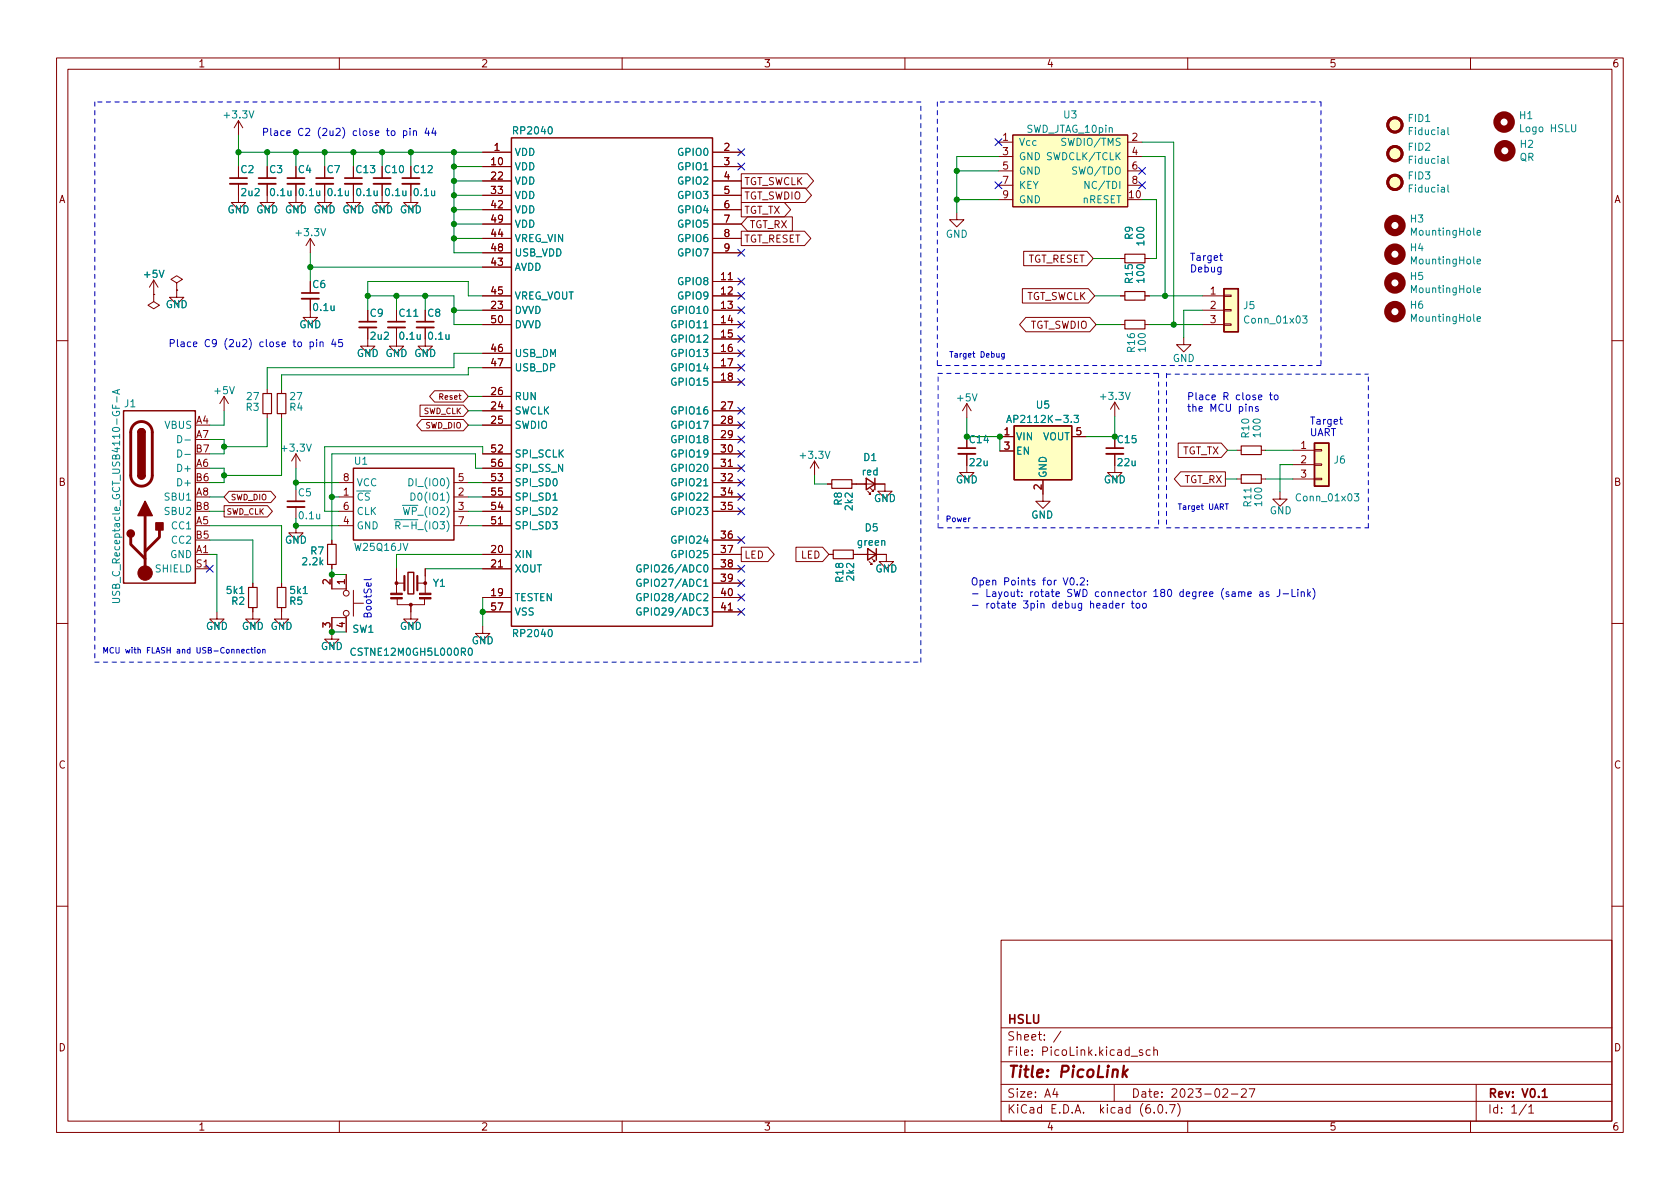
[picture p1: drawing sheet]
<svg xmlns="http://www.w3.org/2000/svg" width="297mm" height="210mm" viewBox="0 0 297 210" stroke-linecap="round" stroke-linejoin="round" font-family="sans-serif">
<g fill="none" stroke="#840000" stroke-width=".18">
<path d="M10 10.2h277v190.1h-277zM12 12.2h273v186.1h-273zM60 10.2v2M110 10.2v2M160 10.2v2M210 10.2v2M260 10.2v2M42.2 32.5v3.3h1.2l-1.2 1.3-1.3-1.3h1.3M42.2 21.3l-.8 1.3M42.2 21.3v2.6M42.2 29.5v2M42.2 21.3l.7 1.3"/>
<path d="M47.2 32.5v3.3h1.3l-1.3 1.3-1.2-1.3h1.2M47.2 29.5v2M52.3 32.5v3.3h1.3l-1.3 1.3-1.2-1.3h1.2M52.3 29.5v2M57.4 32.5v3.3h1.3l-1.3 1.3-1.3-1.3h1.3M57.4 29.5v2M62.5 32.5v3.3h1.3l-1.3 1.3-1.3-1.3h1.3M62.5 29.5v2M67.6 32.5v3.3h1.2l-1.2 1.3-1.3-1.3h1.3M67.6 29.5v2M72.6 32.5v3.3h1.3l-1.3 1.3-1.2-1.3h1.2M72.6 29.5v2"/>
<path d="M85.3 26.9h5.1M85.3 29.5h5.1M85.3 32h5.1M85.3 34.5h5.1M85.3 37.1h5.1M85.3 39.6h5.1M126 26.9h5.1M126 29.5h5.1M126 32h5.1M126 34.5h5.1M126 37.1h5.1M126 39.6h5.1"/>
<path d="M131.1 30.7h11.6l1.1 1.3-1.1 1.3h-11.6zM131.1 35.8h7.6l1.1 1.3-1.1 1.2h-7.6zM131.1 33.3h11.3l1.1 1.2-1.1 1.3h-11.3zM132.2 38.3h7.9v2.6h-7.9l-1.1-1.3zM169.2 37.6v1.3h1.2l-1.2 1.2-1.3-1.2h1.3M176.5 25.1h2.6M176.5 27.7h2.6M176.5 30.2h2.6M176.5 32.8h2.6M176.5 35.3h2.6M179.1 23.9h20.3v12.7h-20.3zM199.4 25.1h2.5"/>
<path d="M199.4 27.7h2.5M199.4 30.2h2.5M199.4 32.8h2.5M27.2 52.1v1.2l1 .7-1 .6-1-.6 1-.7M27.2 52.1h.1M27.2 49.5l-.8 1.3M27.2 49.5v2.6M27.2 49.5l.7 1.3M31.2 50l1.1-.6-1.1-.6-1 .6 1 .6v1.3M31.2 51.3h.1M31.2 51.3v1.3h1.3l-1.3 1.2-1.2-1.2h1.2M54.9 52.8v3.3h1.2l-1.2 1.3-1.3-1.3h1.3"/>
<path d="M54.9 42.2v2.5M54.9 49.8v2M54.9 42.2l-.8 1.2M54.9 42.2l.7 1.2M65 57.9v3.3h1.3l-1.3 1.3-1.2-1.3h1.2M65 54.9v2M70.1 57.9v3.3h1.3l-1.3 1.3-1.3-1.3h1.3M70.1 54.9v2M75.2 57.9v3.3h1.3l-1.3 1.3-1.3-1.3h1.3M75.2 54.9v2M85.3 52.3h5.1M85.3 54.9h5.1"/>
<path d="M85.3 57.4h5.1M85.3 47.2h5.1M85.3 42.2h5.1M85.3 44.7h5.1M126 49.8h5.1M126 52.3h5.1M126 54.9h5.1M126 57.4h5.1M126 59.9h5.1M126 42.2h5.1M126 44.7h5.1M131.1 40.9h11.2l1.1 1.3-1.1 1.2h-11.2z"/>
<path d="M180.8 51h11.6l1.1 1.3-1.1 1.3h-11.6zM181 44.4h11.2l1.1 1.3-1.1 1.3h-11.2zM181.4 56.1h11.3l1.1 1.3-1.1 1.3h-11.3l-1.1-1.3zM198.1 52.3h.8M198.1 57.4h.8M198.1 45.7h.8M202.4 52.3h.8M202.4 57.4h.8M202.4 45.7h.8M209.3 59.7v1.3h1.3l-1.3 1.2-1.3-1.2h1.3M212.6 52.3h3.8M212.6 54.9h3.8"/>
<path d="M212.6 57.4h3.8M216.4 57.3h1.3v.2h-1.3zM216.4 54.7h1.3v.3h-1.3zM216.4 52.2h1.3v.2h-1.3zM10 60.2h2M39.6 70.1l-.7 1.3M39.6 70.1v2.5M39.6 70.1l.8 1.3M47.2 68.8v.8M47.2 73.1v.8M49.8 68.8v.8M49.8 73.1v.8"/>
<path d="M74.3 71.6h7.6l.9 1-.9 1h-7.6zM74.5 74.2h7.4l.9 1-.9 1h-7.4l-.8-1zM76.8 69.1h5.1l.9 1-.9 1h-5.1l-.8-1zM85.3 62.5h5.1M85.3 65h5.1M85.3 72.6h5.1M85.3 75.2h5.1M85.3 70.1h5.1M126 62.5h5.1M126 65h5.1M126 67.6h5.1M126 72.6h5.1"/>
<path d="M126 75.2h5.1M126 77.7h5.1M170.9 71.4l-.7 1.2M170.9 71.4v2.5M170.9 77.2v2M170.9 71.4l.8 1.2M176.8 77.2h2.5M176.8 79.8h2.5M189.5 77.2h2.5M197.1 71.1v2.6M197.1 77.2v2M197.1 71.1l-.8 1.3"/>
<path d="M197.1 71.1l.8 1.3M208.3 78.4h7.6l1.1 1.2-1.1 1.3h-7.6zM218.7 79.6h.8M223 79.6h.8M228.6 79.6h3.8M232.4 79.5h1.3v.3h-1.3zM285 60.2h2M39.6 89.4h7.7l.9 1-.9 1h-7.7zM40.5 86.9h7.4l.9 1-.9 1h-7.4l-.9-1zM52.3 93v1.2h1.3l-1.3 1.3-1.2-1.3h1.2M52.3 80.3l-.7 1.2M52.3 80.3v2.5"/>
<path d="M52.3 86.6v2M52.3 89.7v2M52.3 80.3l.8 1.2M58.7 95.5v.8M58.7 99.8v.8M59.9 87.9h2.6M59.9 90.4h2.6M59.9 93h2.6M59.9 85.3h2.6M80.3 87.9h2.5M80.3 90.4h2.5M80.3 93h2.5"/>
<path d="M80.3 85.3h2.5M85.3 87.9h5.1M85.3 90.4h5.1M85.3 93h5.1M85.3 85.3h5.1M85.3 98h5.1M85.3 80.3h5.1M85.3 82.8h5.1M126 87.9h5.1M126 90.4h5.1M126 85.3h5.1M126 98h5.1"/>
<path d="M126 80.3h5.1M126 82.8h5.1M126 95.5h5.1M131.1 96.8h4.7l1.1 1.2-1.1 1.3h-4.7zM140.7 96.8h4.7l1.2 1.2-1.2 1.3h-4.7zM144 81.5l-.7 1.3M144 81.5v2.6M144 81.5l.8 1.3M146.3 85.6h.8M146.6 98h.7M150.6 85.6h5.9v1.3h1.2l-1.2 1.2-1.3-1.2h1.3M150.9 98h5.8v1.3h1.3l-1.3 1.3-1.3-1.3h1.3"/>
<path d="M153.4 86.9l.5 .5h-.2h.2v-.3M153.7 99.3l.5 .5h-.3h.3v-.2M153.9 86.4l.5 .5h-.2h.2v-.3M154.2 98.8l.5 .5h-.3h.3v-.2M170.9 80.3v3.3h1.3l-1.3 1.2-1.2-1.2h1.2M184.4 84.8v3.8h1.3l-1.3 1.3-1.3-1.3h1.3M197.1 80.3v3.3h1.3l-1.3 1.2-1.3-1.2h1.3M208.7 83.4h8v2.6h-8l-1.1-1.3zM218.7 84.7h.8M223 84.7h.8M226.3 87v1.3h1.3l-1.3 1.2-1.3-1.2h1.3M228.6 84.7h3.8"/>
<path d="M228.6 82.2h3.8M232.4 84.6h1.3v.2h-1.3zM232.4 82h1.3v.3h-1.3zM10 110.2h2M38.4 108.2v1.3h1.2l-1.2 1.2-1.3-1.2h1.3M44.7 107.4v2.1h1.3l-1.3 1.2-1.3-1.2h1.3M44.7 103.1v.8M49.8 107.4v2.1h1.3l-1.3 1.2-1.3-1.2h1.3M49.8 103.1v.8M58.7 101.6v2.5h2.5v.3M61.2 109v.2h-2.5v3.8h1.2l-1.2 1.3-1.3-1.3h1.3M61.2 101.6v2.5"/>
<path d="M61.2 109.2v2.6M62.5 104.4v4.6M62.5 106.7h1.8M70.1 100.6v4.3M70.1 103.1h1.4M70.2 105.8v1.1h4.9v-1M72.6 106.9v2.6h1.3l-1.3 1.2-1.2-1.2h1.2M73.8 103.1h1.4M75.2 100.6v4.3M85.3 110.7v1.3h1.3l-1.3 1.3-1.2-1.3h1.2M85.3 105.7h5.1M85.3 100.6h5.1"/>
<path d="M85.3 108.2h5.1M126 103.1h5.1M126 105.7h5.1M126 100.6h5.1M126 108.2h5.1M285 110.2h2M10 160.2h2M177 166.3h108v32h-108zM285 160.2h2M60 198.3v2M110 198.3v2M160 198.3v2"/>
<path d="M177 194.8h108M177 191.8h108M177 187.8h108M177 181.8h108M186.5 192.5l-.4 1h1M186.9 193v1M187.6 182.4l-1.3 1.9M197 191.8v3M200 186.8h1.1M202 185.7l-.4-.1-.2 .2 .1 .3 .5 .1v.4h-.6M203.4 185.7l-.5-.1-.3 .3v.4l.2 .3h.6M204 185.8l.2-.2 .4 .1v.9"/>
<path d="M204 185.1v1.5M204.1 196.7v.1M204.9 195.4l.2-.1a.81 .81 0 0 1 .6 .7 .81 .81 0 0 1-.3 .8h-.2a.81 .81 0 0 1-.6-.6 .81 .81 0 0 1 .3-.8zM206.2 196.7v.1M206.8 195.3h1l-.7 1.5M208.2 195.1a1.72 1.72 0 0 1 0 2.3M210 198.3v2M216.2 192.7l.6-.2 .2 .2 .1 .3-1 1h1M217.7 193.5h1.2M219.5 192.7l.6-.2 .2 .2 .1 .3-1 1h1M220.9 192.5h1l-.7 1.5M260 198.3v2"/>
<path d="M261 191.8v6.5M269.9 195.3l-1.3 1.9M270.3 195.8l.4-.5v1.5M270.3 196.8h.9"/>
<circle cx="61.2" cy="108.5" r=".51"/>
<circle cx="61.2" cy="104.9" r=".51"/>
</g>
<g fill="none" stroke="#840000" stroke-width=".3">
<path d="M40.6 31.5h3.1M45.7 31.5h3.1M50.8 31.5h3M55.9 31.5h3M61 31.5h3M66 31.5h3.1M71.1 31.5h3.1M53.3 51.8h3.1M63.5 56.9h3M68.6 56.9h3M73.7 56.9h3M169.4 79.2h3.1"/>
<path d="M195.6 79.2h3M50.8 88.6h3M272.7 193l.4-.5v1.5M272.7 194h.9"/>
</g>
<path d="M198.7 188.5l-.2 2M198.8 189.7l.4 .8M199.4 189.1l-.9 .8" fill="none" stroke="#840000" stroke-width=".4"/>
<g fill="none" stroke="#840000" stroke-width="1.3">
<circle cx="246.6" cy="39.9" r="1.27"/>
<circle cx="265.9" cy="21.6" r="1.27"/>
<circle cx="266.1" cy="26.7" r="1.27"/>
<circle cx="246.6" cy="55.1" r="1.27"/>
<circle cx="246.6" cy="45" r="1.27"/>
<circle cx="246.6" cy="50" r="1.27"/>
</g>
<g fill="#ffffc2" stroke="#ffffc2" stroke-width=".18">
<path d="M179.1 23.9h20.3v12.7h-20.3z"/>
<path d="M179.3 75.3h10.2v9.5h-10.2z"/>
<path d="M232.4 78.4h2.5v7.6h-2.5z"/>
<path d="M216.4 51h2.5v7.7h-2.5z"/>
<circle cx="246.6" cy="22.1" r="1.27"/>
<circle cx="246.6" cy="27.2" r="1.27"/>
<circle cx="246.6" cy="32.3" r="1.27"/>
</g>
<g fill="none" stroke="#008484" stroke-width=".18">
<path d="M192.6 32.1v1.2l-.8-1.2v1.2M256 22.5v1.1l.2 .2M256 27.6v1.1l.2 .2M256 32.7v1.1l.2 .2M277.9 22v1.1l.2 .2 .4-.1 .1-.1v-1.1M230.3 55.9h.8l-.4 .4 .3 .2v.5l-.1 .1-.6-.1M261.2 56.4l.6-.1-.1-.3h-.4l-.1 .2v.6h.5M261.2 41.2l.6-.2-.1-.2-.4-.1-.1 .2v.6h.5M261.2 46.2l.6-.1-.1-.2-.4-.1-.1 .2v.6h.5M261.2 51.3l.6-.1-.1-.2-.4-.1-.1 .2v.6h.5M20.7 70.1v1M20.8 69v.6"/>
<path d="M21.1 68.9l-1.2 .4 1.2 .4M31.4 77a.64 .64 0 0 1 .8 .7 .64 .64 0 0 1-.8 .6zM31.4 79.6a.64 .64 0 0 1 .8 .6 .64 .64 0 0 1-.8 .6zM32.7 77.8h1M178 74.7l.4-1.3 .4 1.3M178.1 74.4h.6M189.9 73.4h.8l-.4 .5 .3 .2v.5l-.1 .1-.6-.1M32.7 80.3h1M69.7 91.9h1.3M72.3 84.6a.64 .64 0 0 1 .7 .7 .64 .64 0 0 1-.7 .6zM72.7 87.2a.64 .64 0 0 1 .7 .6 .64 .64 0 0 1-.7 .7zM97.8 88.5h.7"/>
<path d="M113.3 99.9a.59 .59 0 0 0-.7 .6 .59 .59 0 0 0 .7 .6l.1-.5h-.3M239.5 87.3h.7l-.4 .5 .4 .1v.6l-.2 .1-.5-.1M19.9 105.8h1l.2 .3v.2l-.2 .2h-1M62.8 114.7a.6 .6 0 0 0-.8 .5 .6 .6 0 0 0 .6 .7l.2-.1M82.9 114.7l.2-.1a.68 .68 0 0 1 .4 .6 .68 .68 0 0 1-.4 .7l-.2-.1-.1-.4zM113.3 102.5a.59 .59 0 0 0-.7 .6 .59 .59 0 0 0 .7 .5l.1-.5h-.3M113.3 105a.59 .59 0 0 0-.7 .6 .59 .59 0 0 0 .7 .6l.1-.5h-.3M113.3 107.6a.59 .59 0 0 0-.7 .5 .59 .59 0 0 0 .7 .6l.1-.5h-.3"/>
</g>
<g fill="none" stroke="#840000" stroke-width=".51">
<path d="M23.1 76.4v7.7a1.91 1.91 0 0 0 1.9 1.9 1.91 1.91 0 0 0 1.9-1.9v-7.7M23.1 76.4a1.91 1.91 0 0 1 1.9-1.9 1.91 1.91 0 0 1 1.9 1.9M23.1 95v1.3l2.6 2.5M25.7 91.2v10.1M28.2 93.7v1.3l-2.5 2.5"/>
<circle cx="246.6" cy="32.3" r="1.27"/>
<circle cx="246.6" cy="22.1" r="1.27"/>
<circle cx="246.6" cy="27.2" r="1.27"/>
</g>
<path d="M198.9 51.6h3.5v1.5h-3.5zM198.9 45h3.5v1.5h-3.5zM198.9 56.6h3.5v1.6h-3.5zM46.5 69.6h1.5v3.5h-1.5zM49 69.6h1.5v3.5h-1.5zM219.5 78.9h3.5v1.5h-3.5zM57.9 96.3h1.5v3.5h-1.5zM147.1 84.8h3.5v1.6h-3.5zM147.3 97.3h3.6v1.5h-3.6zM219.5 83.9h3.5v1.6h-3.5zM43.9 103.9h1.6v3.5h-1.6zM49 103.9h1.5v3.5h-1.5z" fill="none" stroke="#840000" stroke-width=".2"/>
<g fill="none" stroke="#840000" stroke-width=".33">
<path d="M40.6 32.5h3.1M45.7 32.5h3.1M50.8 32.5h3M55.9 32.5h3M61 32.5h3M66 32.5h3.1M71.1 32.5h3.1M53.3 52.8h3.1M63.5 57.9h3M68.6 57.9h3M73.7 57.9h3M50.8 89.7h3"/>
<path d="M169.4 80.3h3.1M195.6 80.3h3"/>
</g>
<g fill="none" stroke="#840000" stroke-width=".25">
<path d="M90.4 24.4h35.6v86.3h-35.6zM216.4 51h2.5v7.7h-2.5zM21.8 72.6h12.7v30.5h-12.7zM24.4 76.4a.64 .64 0 0 1 .6-.6 .64 .64 0 0 1 .7 .6M179.3 75.3h10.2v9.5h-10.2zM232.4 78.4h2.5v7.6h-2.5zM24.4 84.1a.64 .64 0 0 0 .6 .6 .64 .64 0 0 0 .7-.6M62.5 82.8h17.8v12.7h-17.8zM153.2 84.6l1.5 1-1.5 1zM153.4 97l1.5 1-1.5 1.1zM154.7 84.6v2M154.9 97v2.1"/>
<path d="M72.1 101.2h1.1v3.8h-1.1z"/>
</g>
<g fill="#840000" stroke="#840000" stroke-width=".18">
<path d="M69.1 105.7h2v.2h-2z"/>
<path d="M69.1 104.9h2v.3h-2z"/>
<path d="M74.2 105.7h2v.2h-2z"/>
<path d="M74.2 104.9h2v.3h-2z"/>
<circle cx="70.1" cy="103.1" r=".25"/>
<circle cx="72.6" cy="106.9" r=".25"/>
<circle cx="75.2" cy="103.1" r=".25"/>
<circle cx="25.7" cy="101.3" r="1.27"/>
</g>
<path d="M71.5 101.8v2.6M73.8 101.8v2.6" fill="none" stroke="#840000" stroke-width=".38"/>
<g fill="#840000" stroke="#840000" stroke-width=".25">
<path d="M24.4 84.1h1.3a.64 .64 0 0 1-.7 .6 .64 .64 0 0 1-.6-.6z"/>
<path d="M24.4 76.4h1.3v7.7h-1.3z"/>
<path d="M24.6 76a.64 .64 0 0 1 .7-.1 .64 .64 0 0 1 .4 .5h-1.3z"/>
<path d="M25.7 88.6l1.2 2.6h-2.5z"/>
<path d="M27.6 92.5h1.2v1.2h-1.2z"/>
<circle cx="23.1" cy="94.4" r=".63"/>
</g>
<g fill="none" stroke="#0000c2" stroke-width=".18">
<path d="M71.3 23.2l.4-.1 .2 .3-.1 .5h-.5M71.3 23.1v1.3M72.5 22.7v.1M72.5 23.1v.9M73.1 23.2l.2-.1 .3 .1v.8M73.1 23.1v.9M75.5 22.6l-.3 .9h.7M75.8 23.1v.9M76.7 22.6l-.3 .9h.7M77 23.1v.9M58.9 60l-.3 .9h.8M215.6 45.2h.5"/>
<path d="M215.8 44.8v1.1l.3 .2M54.8 60.5h.4l.2 .2-.1 .5h-.5M54.8 60.5v1.2M56 60v.2M56 60.5v.8M56.6 60.6l.2-.1h.3v.8M56.6 60.5v.8M59.2 60.5v.8M60.5 60h-.6v.6l.1-.1 .5 .1 .1 .2-.1 .4-.2 .1-.4-.1M177.6 62.5v.8l-.2 .2h-.3M177.6 62.6l-.3-.1-.2 .2 .1 .4h.4M220.9 72l.2-.1 .3 .1v.7"/>
<path d="M222.5 72l-.3-.1-.2 .2v.2l.5 .1v.3h-.5M224.5 69.8h.4M224.6 69.4v1.1l.3 .2M225.4 69.9l.3-.1 .3 .3v.3l-.3 .3-.3-.1-.1-.2zM236.9 74.2h.4M237 73.7v1.1l.3 .2M216.6 89.1h.6M216.9 89.1v1M42.7 115.2l.5-.1v-.2l-.3-.1-.2 .2 .1 .4h.4M44.1 114.9l-.3-.1-.2 .2 .1 .4h.4M44.3 114.8h.4M44.5 114.5v.9l.2 .1"/>
<path d="M45.1 114.5v.1M45.1 114.8v.7M45.5 114.9l.2-.1 .3 .1-.1 .5h-.4zM46.4 114.9h.4l.1 .6M46.4 114.8v.7M65.6 102.3l-.2 .2h-1M189.3 102.3l.2-.1a.68 .68 0 0 1 .4 .6 .68 .68 0 0 1-.4 .6l-.2-.1-.1-.3zM190.5 103.3v.1M191 102.3l.5-.1 .2 .3-.8 .9h.8M192.3 103.3v.1M192.3 102.7v.1M196.8 106.7h-.4l-.3 .2 .2 .6h.5"/>
<path d="M196.8 106.3v1.2M197.3 107.1l.6-.1-.1-.3h-.3l-.2 .2 .1 .6h.4M198.4 106.7v.8M198.8 106.7l-.4 .2M200 106.7h.5M200.2 106.3v1.1l.3 .1M201 106.7h.3l.2 .2v.4l-.2 .2h-.3l-.1-.2zM202.1 106.7h.3l.3 .2v.4l-.3 .2h-.3l-.1-.2zM219.6 104.8l.1-.2 .3 .1 .1 .8M220.6 105.1l.6-.2v-.2l-.4-.1-.2 .2 .1 .6h.5M222.8 104.7h.4l.1 .8M223.3 104.9l-.4 .1-.2 .2 .2 .3 .4-.1"/>
<path d="M224.3 104.7l-.3-.1-.2 .2 .1 .2 .4 .1v.3h-.5M226.3 104.2v.9a.41 .41 0 0 1-.5 .4M226.9 105h.9M228.4 104.2v1.3h.6M229.5 104.2v.1M229.5 104.6v.9M230.1 104.8l.2-.2 .3 .1v.8M230.1 104.6v.9M231.2 104.2v1.3M231.3 105l.4 .5M231.7 104.6l-.5 .5M232.1 104a1.46 1.46 0 0 1 0 2"/>
</g>
<g fill="none" stroke="#0000c2" stroke-width=".18" stroke-dasharray=".8 .8">
<path d="M16.8 18v99.1M162.8 18h-146M165.7 18v46.6M166.2 18h67.4M233.6 18v46.6M165.9 66h1.4M167.4 66h37.5M204.9 66v27.3M206.2 66.2h35.7M206.2 66v27.3M233.6 64.6h-67.9M165.9 93.3v-27.3"/>
<path d="M204.9 93.3h-39M206.2 93.3h35.7M241.9 93.3v-27.1M16.8 117.1h146M162.8 117.1v-99.1"/>
</g>
<g fill="none" stroke="#008400" stroke-width=".18">
<path d="M42.2 26.9h43.1M42.2 23.9v5.6M47.2 26.9v2.6M52.3 26.9v2.6M57.4 26.9v2.6M62.5 26.9v2.6M67.6 26.9v2.6M72.6 26.9v2.6M80.3 26.9v17.8h5M80.3 29.5h5M80.3 32h5M80.3 34.5h5"/>
<path d="M80.3 37.1h5M80.3 39.6h5M169.2 35.3h7.3M169.2 30.2h7.3M176.5 27.7h-7.3v9.9M201.9 35.3h2.6v10.4h-1.3M201.9 25.1h5.6v32.3M201.9 27.7h4.1v24.6M54.9 47.2h30.4M54.9 44.7v5.1M65 52.3h15.3v5.1h5M70.1 52.3v2.6"/>
<path d="M75.2 52.3v2.6M80.3 54.9h5M80.3 42.2h5M85.3 52.3h-2.5v-2.5h-17.8v5.1M193.3 45.7h4.8M193.5 52.3h4.6M193.8 57.4h4.3M203.2 52.3h9.4M203.2 57.4h9.4M212.6 54.9h-3.3v4.8M37.1 77.7h2.5v2.6h-2.5M39.6 72.6v2.6h-2.5"/>
<path d="M47.2 73.9v5.1h-7.6M49.8 73.9v10.2h-10.2M82.8 72.6h2.5M82.8 70.1h2.5M82.8 75.2h2.5M85.3 62.5h-5v2.5h-33.1v3.8M85.3 65h-2.5v1.3h-33v2.5M170.9 73.9v3.3h5.9v2.6M197.1 73.7v3.5h-5.1M217 79.6h1.7M223.8 79.6h4.8M37.1 98h1.3v10.2"/>
<path d="M37.1 82.8h2.5v2.5h-2.5M37.1 93h12.7v10.1M37.1 87.9h2.5M37.1 90.4h2.5M37.1 95.5h7.6v7.6M52.3 82.8v3.8M52.3 91.7v1.3h7.6M52.3 85.3h7.6M58.7 87.9h1.2M82.8 93h2.5M82.8 85.3h2.5M82.8 87.9h2.5"/>
<path d="M82.8 90.4h2.5M85.3 80.3v-1.3h-27.9v11.4h2.5M85.3 98h-15.2v2.6M85.3 82.8h-1.2v-2.5h-25.4v15.2M144 84.1v1.5h2.3M216.7 84.7h2M223.8 84.7h4.8M228.6 82.2h-2.3v4.8M58.7 111.8h2.5M58.7 100.6v1h2.5M75.2 100.6h10.1M85.3 105.7v5"/>
</g>
<g fill="none" stroke="#000084" stroke-width=".18">
<path d="M130.5 28.8l1.2 1.3M130.5 26.3l1.2 1.2M131.7 28.8l-1.2 1.3M131.7 26.3l-1.2 1.2M175.9 32.2l1.2 1.2M175.9 24.5l1.2 1.2M177.1 32.2l-1.2 1.2M177.1 24.5l-1.2 1.2M201.3 32.2l1.2 1.2M201.3 29.6l1.2 1.2M202.5 32.2l-1.2 1.2M202.5 29.6l-1.2 1.2"/>
<path d="M130.5 49.2l1.2 1.2M130.5 59.3l1.2 1.2M130.5 54.2l1.2 1.3M130.5 51.7l1.2 1.2M130.5 56.8l1.2 1.2M130.5 44.1l1.2 1.2M131.7 49.2l-1.2 1.2M131.7 59.3l-1.2 1.2M131.7 54.2l-1.2 1.3M131.7 51.7l-1.2 1.2M131.7 56.8l-1.2 1.2M131.7 44.1l-1.2 1.2"/>
<path d="M130.5 66.9l1.2 1.3M130.5 72l1.2 1.2M130.5 79.6l1.2 1.3M130.5 77.1l1.2 1.2M130.5 64.4l1.2 1.2M130.5 61.9l1.2 1.2M130.5 74.6l1.2 1.2M131.7 66.9l-1.2 1.3M131.7 72l-1.2 1.2M131.7 79.6l-1.2 1.3M131.7 77.1l-1.2 1.2M131.7 64.4l-1.2 1.2"/>
<path d="M131.7 61.9l-1.2 1.2M131.7 74.6l-1.2 1.2M36.5 100l1.2 1.2M37.7 100l-1.2 1.2M130.5 100l1.2 1.2M130.5 89.8l1.2 1.2M130.5 87.3l1.2 1.2M130.5 84.7l1.2 1.2M130.5 82.2l1.2 1.2M130.5 94.9l1.2 1.2M131.7 100l-1.2 1.2M131.7 89.8l-1.2 1.2"/>
<path d="M131.7 87.3l-1.2 1.2M131.7 84.7l-1.2 1.2M131.7 82.2l-1.2 1.2M131.7 94.9l-1.2 1.2M130.5 107.6l1.2 1.2M130.5 102.5l1.2 1.2M130.5 105l1.2 1.3M131.7 107.6l-1.2 1.2M131.7 102.5l-1.2 1.2M131.7 105l-1.2 1.3"/>
</g>
<g fill="#008400" stroke="#008400" stroke-width=".18">
<circle cx="170.9" cy="77.2" r=".46"/>
<circle cx="169.2" cy="35.3" r=".46"/>
<circle cx="176.8" cy="77.2" r=".46"/>
<circle cx="169.2" cy="30.2" r=".46"/>
<circle cx="207.5" cy="57.4" r=".46"/>
<circle cx="206" cy="52.3" r=".46"/>
<circle cx="70.1" cy="52.3" r=".46"/>
<circle cx="75.2" cy="52.3" r=".46"/>
<circle cx="80.3" cy="34.5" r=".46"/>
<circle cx="72.6" cy="26.9" r=".46"/>
<circle cx="80.3" cy="32" r=".46"/>
<circle cx="80.3" cy="26.9" r=".46"/>
<circle cx="80.3" cy="29.5" r=".46"/>
<circle cx="80.3" cy="39.6" r=".46"/>
<circle cx="80.3" cy="42.2" r=".46"/>
<circle cx="80.3" cy="37.1" r=".46"/>
<circle cx="197.1" cy="77.2" r=".46"/>
<circle cx="67.6" cy="26.9" r=".46"/>
<circle cx="62.5" cy="26.9" r=".46"/>
<circle cx="42.2" cy="26.9" r=".46"/>
<circle cx="47.2" cy="26.9" r=".46"/>
<circle cx="57.4" cy="26.9" r=".46"/>
<circle cx="52.3" cy="26.9" r=".46"/>
<circle cx="80.3" cy="54.9" r=".46"/>
<circle cx="85.3" cy="108.2" r=".46"/>
<circle cx="52.3" cy="93" r=".46"/>
<circle cx="58.7" cy="101.6" r=".46"/>
<circle cx="58.7" cy="111.8" r=".46"/>
<circle cx="65" cy="52.3" r=".46"/>
<circle cx="58.7" cy="87.9" r=".46"/>
<circle cx="39.6" cy="84.1" r=".46"/>
<circle cx="39.6" cy="79" r=".46"/>
<circle cx="52.3" cy="85.3" r=".46"/>
<circle cx="54.9" cy="47.2" r=".46"/>
</g>
<text font-size="2.8" fill="#840000" x="178" y="190.6">Title: PicoLink</text>
<g font-size="2.1" fill="#840000">
<text x="178" y="184">Sheet: /</text>
<text x="178" y="181">HSLU</text>
<text x="178" y="186.7">File: PicoLink.kicad_sch</text>
<text x="178" y="196.9">KiCad E.D.A. kicad (6.0.7)</text>
<text x="178" y="194.1">Size: A4</text>
<text x="200" y="194.1">Date: 2023-02-27</text>
<text x="263" y="194.1">Rev: V0.1</text>
<text x="263" y="196.9">Id: 1/1</text>
</g>
<g font-size="1.8" fill="#840000">
<text x="35" y="11.9">1</text>
<text x="85" y="11.9">2</text>
<text x="135" y="11.9">3</text>
<text x="185" y="11.9">4</text>
<text x="235" y="11.9">5</text>
<text x="285" y="11.9">6</text>
<text x="86.9" y="29.2">10</text>
<text x="87.4" y="26.7">1</text>
<text x="128" y="26.7">2</text>
<text x="128" y="29.2">3</text>
<text x="177.3" y="24.9">1</text>
<text x="177.3" y="27.4">3</text>
<text x="177.3" y="30">5</text>
<text x="200.2" y="24.9">2</text>
<text x="200.2" y="27.4">4</text>
<text x="200.2" y="30">6</text>
<text x="10.3" y="35.9">A</text>
<text x="86.9" y="31.7">22</text>
<text x="86.9" y="34.3">33</text>
<text x="128" y="31.7">4</text>
<text x="128" y="34.3">5</text>
<text x="131.5" y="32.7">TGT_SWCLK</text>
<text x="131.5" y="35.3">TGT_SWDIO</text>
<text x="177.3" y="32.5">7</text>
<text x="177.3" y="35">9</text>
<text x="199.7" y="35">10</text>
<text x="200.2" y="32.5">8</text>
<text x="285.3" y="35.9">A</text>
<text x="86.9" y="36.8">42</text>
<text x="86.9" y="41.9">44</text>
<text x="86.9" y="39.4">49</text>
<text x="128" y="36.8">6</text>
<text x="128" y="39.4">7</text>
<text x="128" y="41.9">8</text>
<text x="131.5" y="37.8">TGT_TX</text>
<text x="132.5" y="40.3">TGT_RX</text>
<text x="86.9" y="47">43</text>
<text x="86.9" y="44.4">48</text>
<text x="128" y="44.4">9</text>
<text x="131.5" y="42.9">TGT_RESET</text>
<text x="181.4" y="46.4">TGT_RESET</text>
<text x="86.9" y="52.1">45</text>
<text x="127.5" y="49.5">11</text>
<text x="127.5" y="52.1">12</text>
<text x="181.1" y="53">TGT_SWCLK</text>
<text x="214" y="52.1">1</text>
<text x="86.9" y="54.6">23</text>
<text x="86.9" y="57.1">50</text>
<text x="127.5" y="54.6">13</text>
<text x="127.5" y="57.1">14</text>
<text x="127.5" y="59.7">15</text>
<text x="181.9" y="58.1">TGT_SWDIO</text>
<text x="214" y="54.6">2</text>
<text x="214" y="57.1">3</text>
<text x="86.9" y="62.2">46</text>
<text x="86.9" y="64.8">47</text>
<text x="127.5" y="62.2">16</text>
<text x="127.5" y="64.8">17</text>
<text x="86.9" y="69.8">26</text>
<text x="127.5" y="67.3">18</text>
<text x="34.7" y="74.9">A4</text>
<text x="34.7" y="77.5">A7</text>
<text x="86.9" y="72.4">24</text>
<text x="86.9" y="74.9">25</text>
<text x="127.5" y="72.4">27</text>
<text x="127.5" y="74.9">28</text>
<text x="127.5" y="77.5">29</text>
<text x="177.6" y="77">1</text>
<text x="190.3" y="77">5</text>
<text x="34.7" y="82.5">A6</text>
<text x="34.7" y="80">B7</text>
<text x="86.9" y="80">52</text>
<text x="86.9" y="82.5">56</text>
<text x="127.5" y="80">30</text>
<text x="127.5" y="82.5">31</text>
<text x="177.6" y="79.5">3</text>
<text x="208.8" y="80.3">TGT_TX</text>
<text x="230" y="79.4">1</text>
<text x="230" y="81.9">2</text>
<text x="10.3" y="85.9">B</text>
<text x="34.7" y="87.6">A8</text>
<text x="34.7" y="85.1">B6</text>
<text x="60.7" y="87.6">1</text>
<text x="60.7" y="85.1">8</text>
<text x="81" y="87.6">2</text>
<text x="81" y="85.1">5</text>
<text x="86.9" y="85.1">53</text>
<text x="86.9" y="87.6">55</text>
<text x="127.5" y="85.1">32</text>
<text x="127.5" y="87.6">34</text>
<text x="184.1" y="86.6" transform="rotate(-90 184.1 86.6)">2</text>
<text x="209.2" y="85.4">TGT_RX</text>
<text x="230" y="84.4">3</text>
<text x="285.3" y="85.9">B</text>
<text x="34.7" y="92.7">A5</text>
<text x="34.7" y="95.2">B5</text>
<text x="34.7" y="90.2">B8</text>
<text x="60.7" y="92.7">4</text>
<text x="60.7" y="90.2">6</text>
<text x="81" y="90.2">3</text>
<text x="81" y="92.7">7</text>
<text x="86.9" y="92.7">51</text>
<text x="86.9" y="90.2">54</text>
<text x="127.5" y="90.2">35</text>
<text x="127.5" y="95.2">36</text>
<text x="34.7" y="97.8">A1</text>
<text x="34.7" y="100.3">S1</text>
<text x="86.9" y="97.8">20</text>
<text x="86.9" y="100.3">21</text>
<text x="127.5" y="97.8">37</text>
<text x="127.5" y="100.3">38</text>
<text x="131.5" y="98.8">LED</text>
<text x="141.6" y="98.8">LED</text>
<text x="58.4" y="103.4" transform="rotate(-90 58.4 103.4)">2</text>
<text x="61" y="103.4" transform="rotate(-90 61 103.4)">1</text>
<text x="86.9" y="105.4">19</text>
<text x="86.9" y="107.9">57</text>
<text x="127.5" y="102.9">39</text>
<text x="127.5" y="105.4">40</text>
<text x="127.5" y="107.9">41</text>
<text x="58.4" y="111" transform="rotate(-90 58.4 111)">3</text>
<text x="61" y="111" transform="rotate(-90 61 111)">4</text>
<text x="10.3" y="135.9">C</text>
<text x="285.3" y="135.9">C</text>
<text x="10.3" y="185.9">D</text>
<text x="285.3" y="185.9">D</text>
<text x="35" y="199.9">1</text>
<text x="85" y="199.9">2</text>
<text x="135" y="199.9">3</text>
<text x="185" y="199.9">4</text>
<text x="235" y="199.9">5</text>
<text x="285" y="199.9">6</text>
</g>
<g font-size="1.8" fill="#008484">
<text x="39.8" y="20.9">+3.3V</text>
<text x="91" y="23.7">RP2040</text>
<text x="181.5" y="23.5">SWD_JTAG_10pin</text>
<text x="188.1" y="20.9">U3</text>
<text x="249" y="21.6">FID1</text>
<text x="249.3" y="23.9">Fiducial</text>
<text x="268.7" y="21.1">H1</text>
<text x="268.9" y="23.4">Logo HSLU</text>
<text x="90.9" y="27.6">VDD</text>
<text x="120.1" y="27.6">GPIO0</text>
<text x="180.1" y="25.8">Vcc</text>
<text x="180.1" y="28.3">GND</text>
<text x="185.4" y="28.3">SWDCLK/TCLK</text>
<text x="188.2" y="25.8">SWDIO/TMS</text>
<text x="249" y="26.6">FID2</text>
<text x="249.3" y="29">Fiducial</text>
<text x="268.7" y="28.4">QR</text>
<text x="268.8" y="26.1">H2</text>
<text x="42.6" y="30.6">C2</text>
<text x="42.8" y="34.7">2u2</text>
<text x="47.7" y="30.6">C3</text>
<text x="47.9" y="34.7">0.1u</text>
<text x="52.8" y="30.6">C4</text>
<text x="53" y="34.7">0.1u</text>
<text x="57.8" y="30.6">C7</text>
<text x="58.1" y="34.7">0.1u</text>
<text x="63" y="30.6">C13</text>
<text x="63.1" y="34.7">0.1u</text>
<text x="68.1" y="30.6">C10</text>
<text x="68.2" y="34.7">0.1u</text>
<text x="73.2" y="30.6">C12</text>
<text x="73.3" y="34.7">0.1u</text>
<text x="90.9" y="30.1">VDD</text>
<text x="90.9" y="32.6">VDD</text>
<text x="90.9" y="35.2">VDD</text>
<text x="120.1" y="30.1">GPIO1</text>
<text x="120.1" y="32.6">GPIO2</text>
<text x="120.1" y="35.2">GPIO3</text>
<text x="180.1" y="30.9">GND</text>
<text x="180.1" y="33.4">KEY</text>
<text x="180.1" y="35.9">GND</text>
<text x="189.9" y="30.9">SWO/TDO</text>
<text x="191.4" y="35.9">nRESET</text>
<text x="192.5" y="33.4">NC/TDI</text>
<text x="249" y="31.7">FID3</text>
<text x="249.3" y="34">Fiducial</text>
<text x="40.2" y="37.7">GND GND GND GND GND GND GND</text>
<text x="52.5" y="41.8">+3.3V</text>
<text x="90.9" y="37.7">VDD</text>
<text x="90.9" y="40.3">VDD</text>
<text x="120.1" y="37.7">GPIO4</text>
<text x="120.1" y="40.3">GPIO5</text>
<text x="249.4" y="39.3">H3</text>
<text x="249.7" y="41.7">MountingHole</text>
<text x="90.9" y="47.9">AVDD</text>
<text x="90.9" y="42.8">VREG_VIN</text>
<text x="90.9" y="45.3">USB_VDD</text>
<text x="120.1" y="42.8">GPIO6</text>
<text x="120.1" y="45.3">GPIO7</text>
<text x="167.2" y="42">GND</text>
<text x="200.3" y="42.3" transform="rotate(-90 200.3 42.3)">R9</text>
<text x="202.3" y="43.2" transform="rotate(-90 202.3 43.2)">100</text>
<text x="249.4" y="44.4">H4</text>
<text x="249.7" y="46.7">MountingHole</text>
<text x="25.6" y="49.1">+5V</text>
<text x="55.3" y="50.9">C6</text>
<text x="90.9" y="53">VREG_VOUT</text>
<text x="120.1" y="50.4">GPIO8</text>
<text x="120.1" y="53">GPIO9</text>
<text x="200.3" y="50" transform="rotate(-90 200.3 50)">R15</text>
<text x="202.3" y="49.8" transform="rotate(-90 202.3 49.8)">100</text>
<text x="249.4" y="49.5">H5</text>
<text x="249.7" y="51.8">MountingHole</text>
<text x="29.3" y="54.5">GND</text>
<text x="52.9" y="58">GND</text>
<text x="55.5" y="55">0.1u</text>
<text x="65.5" y="56">C9</text>
<text x="70.7" y="56">C11</text>
<text x="75.6" y="56">C8</text>
<text x="90.9" y="55.5">DVVD</text>
<text x="90.9" y="58">DVVD</text>
<text x="119.1" y="55.5">GPIO10</text>
<text x="119.1" y="58">GPIO11</text>
<text x="219.9" y="54.7">J5</text>
<text x="220.4" y="57.2">Conn_01x03</text>
<text x="249.4" y="54.6">H6</text>
<text x="249.7" y="56.9">MountingHole</text>
<text x="63.1" y="63.1">GND GND GND</text>
<text x="65.6" y="60.1">2u2</text>
<text x="70.8" y="60.1">0.1u</text>
<text x="75.8" y="60.1">0.1u</text>
<text x="90.9" y="63.1">USB_DM</text>
<text x="90.9" y="65.7">USB_DP</text>
<text x="119.1" y="60.6">GPIO12</text>
<text x="119.1" y="63.1">GPIO13</text>
<text x="119.1" y="65.7">GPIO14</text>
<text x="200.7" y="62.2" transform="rotate(-90 200.7 62.2)">R16</text>
<text x="202.6" y="62" transform="rotate(-90 202.6 62)">100</text>
<text x="207.3" y="64">GND</text>
<text x="38" y="69.7">+5V</text>
<text x="43.7" y="70.7">27</text>
<text x="51.4" y="70.7">27</text>
<text x="90.9" y="70.7">RUN</text>
<text x="119.1" y="68.2">GPIO15</text>
<text x="169.3" y="71">+5V</text>
<text x="194.8" y="70.7">+3.3V</text>
<text x="22" y="72">J1</text>
<text x="29.1" y="75.8">VBUS</text>
<text x="43.5" y="72.6">R3</text>
<text x="51.2" y="72.6">R4</text>
<text x="90.9" y="73.3">SWCLK</text>
<text x="90.9" y="75.8">SWDIO</text>
<text x="119.1" y="73.3">GPIO16</text>
<text x="119.1" y="75.8">GPIO17</text>
<text x="179" y="74.8">AP2112K-3.3</text>
<text x="179.6" y="77.8">VIN</text>
<text x="183.3" y="72.2">U5</text>
<text x="184.3" y="77.8">VOUT</text>
<text x="220.9" y="77.3" transform="rotate(-90 220.9 77.3)">R10</text>
<text x="222.9" y="77.2" transform="rotate(-90 222.9 77.2)">100</text>
<text x="31.7" y="83.4">D+</text>
<text x="50" y="79.9">+3.3V</text>
<text x="62.7" y="82.2">U1</text>
<text x="90.9" y="80.9">SPI_SCLK</text>
<text x="90.9" y="83.4">SPI_SS_N</text>
<text x="119.1" y="78.4">GPIO18</text>
<text x="119.1" y="80.9">GPIO19</text>
<text x="119.1" y="83.4">GPIO20</text>
<text x="141.7" y="81.1">+3.3V</text>
<text x="152.7" y="81.5">D1</text>
<text x="171.5" y="78.4">C14</text>
<text x="171.5" y="82.4">22u</text>
<text x="179.6" y="80.4">EN</text>
<text x="197.7" y="78.4">C15</text>
<text x="197.7" y="82.4">22u</text>
<text x="235.9" y="82">J6</text>
<text x="29.3" y="88.5">SBU1</text>
<text x="31.7" y="86">D+</text>
<text x="52.8" y="87.8">C5</text>
<text x="63" y="88.5">~{CS}</text>
<text x="63" y="86">VCC</text>
<text x="73" y="86">DI_(IO0)</text>
<text x="73.5" y="88.5">D0(IO1)</text>
<text x="90.9" y="86">SPI_SD0</text>
<text x="90.9" y="88.5">SPI_SD1</text>
<text x="119.1" y="86">GPIO21</text>
<text x="119.1" y="88.5">GPIO22</text>
<text x="148.8" y="89.3" transform="rotate(-90 148.8 89.3)">R8</text>
<text x="152.5" y="84">red</text>
<text x="154.5" y="88.8">GND</text>
<text x="169" y="85.5">GND</text>
<text x="185" y="84.6" transform="rotate(-90 185 84.6)">GND</text>
<text x="195.1" y="85.5">GND</text>
<text x="221.2" y="89.5" transform="rotate(-90 221.2 89.5)">R11</text>
<text x="223.1" y="89.3" transform="rotate(-90 223.1 89.3)">100</text>
<text x="229.5" y="88.6">Conn_01x03</text>
<text x="29.3" y="91.1">SBU2</text>
<text x="30.5" y="93.6">CC1</text>
<text x="53" y="91.8">0.1u</text>
<text x="63" y="93.6">GND</text>
<text x="63" y="91.1">CLK</text>
<text x="70.2" y="93.6">~{R-H}_(IO3)</text>
<text x="70.5" y="91.1">~{WP}_(IO2)</text>
<text x="90.9" y="93.6">SPI_SD3</text>
<text x="90.9" y="91.1">SPI_SD2</text>
<text x="119.1" y="91.1">GPIO23</text>
<text x="150.7" y="90.1" transform="rotate(-90 150.7 90.1)">2k2</text>
<text x="153" y="94">D5</text>
<text x="182.3" y="91.7">GND</text>
<text x="224.5" y="90.9">GND</text>
<text x="27.5" y="101.2">SHIELD</text>
<text x="30.1" y="98.7">GND</text>
<text x="30.5" y="96.1">CC2</text>
<text x="50.4" y="96.1">GND</text>
<text x="53.6" y="99.9">2.2k</text>
<text x="55" y="98">R7</text>
<text x="62.8" y="97.4">W25Q16JV</text>
<text x="90.9" y="98.7">XIN</text>
<text x="90.9" y="101.2">XOUT</text>
<text x="113.8" y="101.2">GPIO26/ADC0</text>
<text x="119.1" y="96.1">GPIO24</text>
<text x="119.1" y="98.7">GPIO25</text>
<text x="151.7" y="96.5">green</text>
<text x="154.8" y="101.2">GND</text>
<text x="21.2" y="105.1" transform="rotate(-90 21.2 105.1)">USB_C_Receptacle_GCT_USB4110-GF-A</text>
<text x="40.2" y="105">5k1</text>
<text x="41" y="106.9">R2</text>
<text x="51.2" y="106.9">R5</text>
<text x="51.4" y="105">5k1</text>
<text x="76.6" y="103.8">Y1</text>
<text x="90.9" y="106.3">TESTEN</text>
<text x="113.8" y="103.8">GPIO27/ADC1</text>
<text x="113.8" y="106.3">GPIO28/ADC2</text>
<text x="149.1" y="102.9" transform="rotate(-90 149.1 102.9)">R18</text>
<text x="151" y="102.6" transform="rotate(-90 151 102.6)">2k2</text>
<text x="36.4" y="111.4">GND</text>
<text x="42.7" y="111.4">GND GND</text>
<text x="62.3" y="111.9">SW1</text>
<text x="70.7" y="111.4">GND</text>
<text x="83.4" y="113.9">GND</text>
<text x="90.9" y="108.8">VSS</text>
<text x="91" y="112.6">RP2040</text>
<text x="113.8" y="108.8">GPIO29/ADC3</text>
<text x="56.7" y="114.9">GND</text>
<text x="62.6" y="115.9">CSTNE12M0GH5L000R0</text>
</g>
<g font-size="1.8" fill="#0000c2">
<text x="46.2" y="24">Place C2 (2u2) close to pin 44</text>
<text x="210.3" y="46.1">Target</text>
<text x="210.3" y="48.2">Debug</text>
<text x="29.7" y="61.4">Place C9 (2u2) close to pin 45</text>
<text x="209.8" y="70.8">Place R close to</text>
<text x="209.8" y="72.8">the MCU pins</text>
<text x="231.5" y="75.1">Target</text>
<text x="231.5" y="77.1">UART</text>
<text x="171.6" y="103.5">Open Points for V0.2:</text>
<text x="171.6" y="105.6">- Layout: rotate SWD connector 180 degree (same as J-Link)</text>
<text x="171.6" y="107.6">- rotate 3pin debug header too</text>
<text x="65.7" y="109.5" transform="rotate(-90 65.7 109.5)">BootSel</text>
</g>
<g font-size="1.4" fill="#0000c2">
<text x="167.8" y="63.2">Target Debug</text>
<text x="167.1" y="92.3">Power</text>
<text x="208.2" y="90.1">Target UART</text>
<text x="18" y="115.5">MCU with FLASH and USB-Connection</text>
</g>
<g font-size="1.4" fill="#840000">
<text x="77.9" y="70.7">Reset</text>
<text x="74.8" y="73.2">SWD_CLK</text>
<text x="75.2" y="75.7">SWD_DIO</text>
<text x="40.7" y="88.4">SWD_DIO</text>
<text x="40" y="91">SWD_CLK</text>
</g>
</svg>
